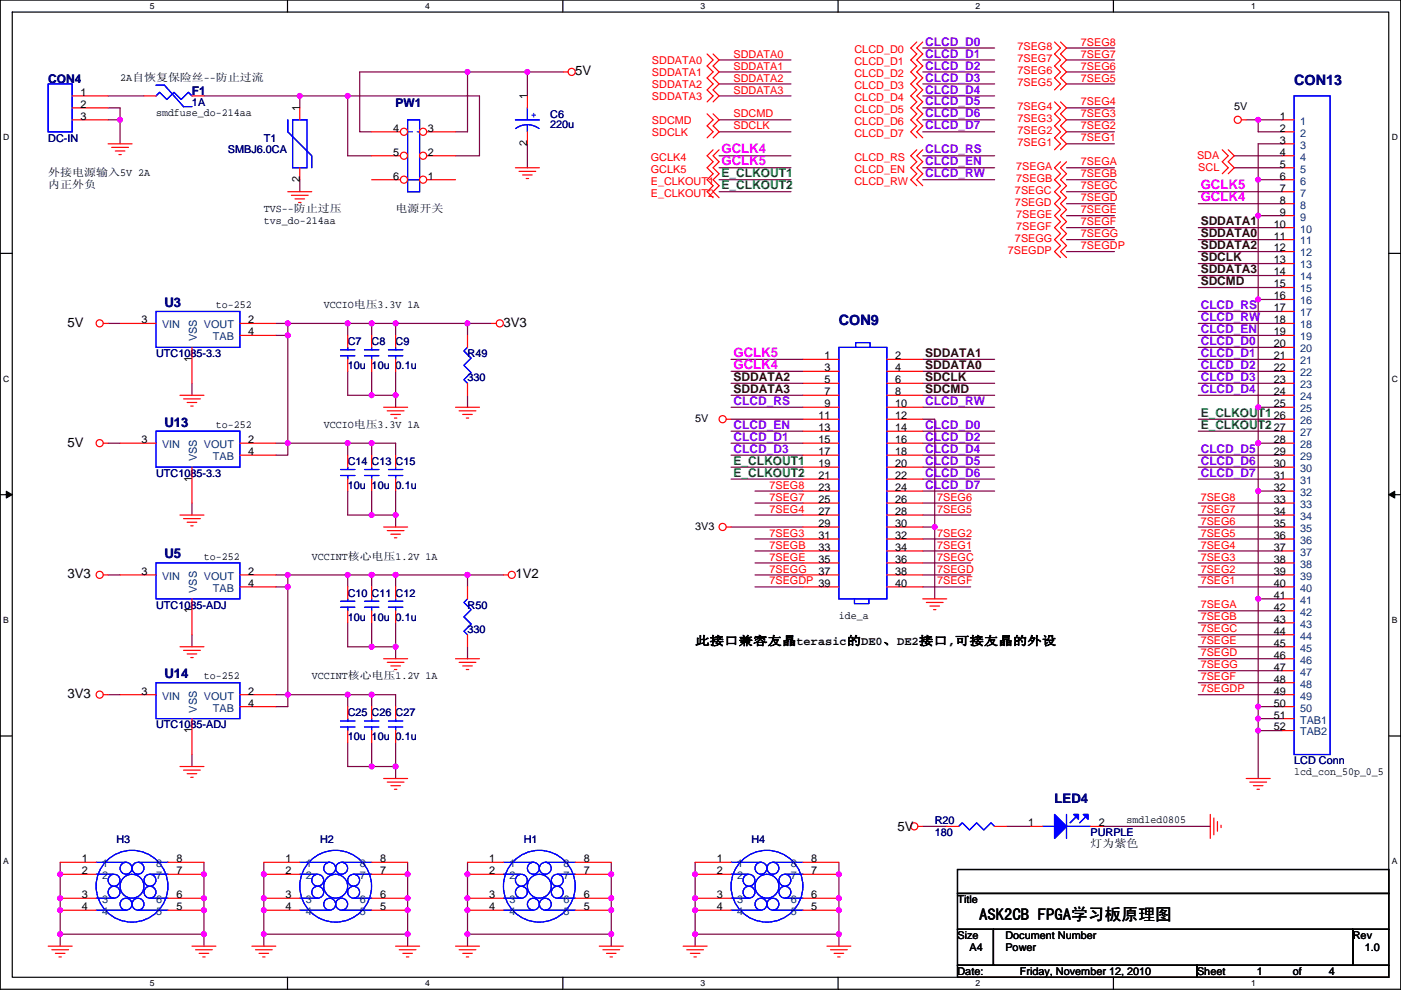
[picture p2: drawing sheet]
<svg xmlns="http://www.w3.org/2000/svg" width="297mm" height="210mm" viewBox="0 0 297 210" stroke-linecap="round" stroke-linejoin="round" font-family="sans-serif">
<path d="M.1 0h296.9v209.8h-296.9zM2.6 2.6h291.8v204.7h-291.8z" fill="none" stroke="#000" stroke-width=".25"/>
<g fill="#fff">
<path d="M31.8 .3h1v2h-1z"/>
<path d="M31.8 207.5h1v2.1h-1z"/>
</g>
<path d="M61 0v2.6M61 207.3v2.5" fill="none" stroke="#000" stroke-width=".25"/>
<g fill="#fff">
<path d="M90.1 .3h1v2h-1z"/>
<path d="M90.1 207.5h1v2.1h-1z"/>
</g>
<path d="M119.3 0v2.6M119.3 207.3v2.5" fill="none" stroke="#000" stroke-width=".25"/>
<g fill="#fff">
<path d="M148.5 .3h1v2h-1z"/>
<path d="M148.5 207.5h1v2.1h-1z"/>
</g>
<path d="M177.7 0v2.6M177.7 207.3v2.5" fill="none" stroke="#000" stroke-width=".25"/>
<g fill="#fff">
<path d="M206.9 .3h1v2h-1z"/>
<path d="M206.9 207.5h1v2.1h-1z"/>
</g>
<path d="M236.1 0v2.6M236.1 207.3v2.5" fill="none" stroke="#000" stroke-width=".25"/>
<g fill="#fff">
<path d="M265.2 .3h1v2h-1z"/>
<path d="M265.2 207.5h1v2.1h-1z"/>
<path d="M.7 28.2h1.3v2h-1.3z"/>
<path d="M295.1 28.2h1.3v2h-1.3z"/>
<path d="M.7 79.3h1.3v2.1h-1.3z"/>
<path d="M295.1 79.3h1.3v2.1h-1.3z"/>
</g>
<path d="M.1 53.7h2.5M294.4 53.7h2.6" fill="none" stroke="#000" stroke-width=".25"/>
<g fill="#fff">
<path d="M.7 130.5h1.2v2h-1.2z"/>
<path d="M295.1 130.5h1.2v2h-1.2z"/>
</g>
<path d="M.1 104.9h2.5M294.4 104.9h2.6" fill="none" stroke="#000" stroke-width=".25"/>
<path d="M1.3 104.2l1.3 .7-1.3 .7zM294.4 104.9l1.3-.7v1.4z" fill="#000" stroke="#000" stroke-width=".21"/>
<g fill="#fff">
<path d="M.7 181.7h1.2v2h-1.2z"/>
<path d="M295.1 181.7h1.2v2h-1.2z"/>
</g>
<path d="M.1 156.1h2.5M294.4 156.1h2.6M203 184.4h91.4v5.1h-91.4zM203 189.5h91.4v7.6h-91.4zM203 197.1h7.6v7.6h-7.6zM210.6 197.1h76.2v7.6h-76.2zM286.8 197.1h7.6v7.6h-7.6zM203 204.7h50.8v2.6h-50.8zM253.8 204.7h40.6v2.6h-40.6z" fill="none" stroke="#000" stroke-width=".25"/>
<g fill="none" stroke="#800040" stroke-width=".25">
<path d="M99.1 15.3h12.7v5M99.1 15.3h-22.8v12.7h2.5M99.1 15.3v12.7h-2.5M111.8 15.3h7.6M152.5 15.3h15.2M152.5 12.7h15.2M152.5 17.8h15.2M195.6 12.7h15.3M195.6 10.2h15.3M195.6 17.8h15.3M195.6 15.3h15.3M226.1 10.2h10.2"/>
<path d="M226.1 12.7h10.2M226.1 15.3h10.2M226.1 17.8h10.2M22.9 22.9h2.6v2.5M22.9 25.4h2.6M22.9 20.3h7.6M25.5 25.4v5.1M43.2 20.3h20.4M63.6 20.3h10.1M63.6 38.1v2.6M63.6 20.3v2.6M73.7 20.3h28v12.7h-5.1"/>
<path d="M73.7 20.3v12.7h5.1M111.8 30.5v5.1M152.5 20.3h15.2M152.5 28h15.2M152.5 25.4h15.2M152.5 33h15.2M152.5 35.6h15.2M152.5 38.1h15.2M195.6 25.4h15.3M195.6 33h15.3M195.6 22.9h15.3M195.6 28h15.3"/>
<path d="M195.6 35.6h15.3M195.6 20.3h15.3M195.6 38.1h15.3M226.1 30.5h10.2M226.1 22.9h10.2M226.1 25.4h10.2M226.1 28h10.2M226.1 35.6h10.2M226.1 38.1h10.2M261.7 33h10.1M261.7 35.6h10.1M264.2 25.4h2.6"/>
<path d="M266.8 25.4v2.6h5M266.8 25.4h5M266.8 38.1h5M266.8 38.1v7.6M271.8 30.5h-5v7.6M152.5 40.7h15.2M226.1 40.7h10.2M226.1 53.4h10.2M226.1 43.2h10.2M226.1 50.8h10.2M226.1 45.7h10.2M226.1 48.3h10.2"/>
<path d="M254.1 48.3h17.7M254.1 50.8h17.7M254.1 53.4h17.7M254.1 55.9h17.7M254.1 58.4h17.7M254.1 40.7h17.7M254.1 43.2h17.7M266.8 45.7h5M266.8 45.7v17.8M22.9 68.6h2.6M58.5 68.6h2.5v2.5h-2.5M61 71.1v22.9h12.7"/>
<path d="M61 68.6h12.7M73.7 68.6h5.1v2.5M73.7 78.8v5h5.1M73.7 68.6v2.5M78.8 78.8v5M78.8 68.6h5.1M83.9 68.6v2.5M83.9 68.6h15.2M83.9 78.8v5M99.1 68.6h5.1M99.1 68.6v2.5M155 76.2h15.2"/>
<path d="M155 78.8h15.2M195.6 78.8h15.3M195.6 76.2h15.3M254.1 61h17.7M254.1 68.6h17.7M254.1 71.1h17.7M254.1 73.7h17.7M254.1 76.2h17.7M254.1 78.8h17.7M254.1 66.1h17.7M266.8 63.5h5M266.8 63.5v22.9"/>
<path d="M22.9 94h2.6M40.7 81.3v2.5M58.5 94h2.5v2.5h-2.5M73.7 94h5.1v2.5M73.7 94v2.5M78.8 94h5.1v2.5M78.8 83.8h5.1M83.9 83.8v2.6M99.1 83.8v2.6M155 88.9h15.2M155 83.8h15.2M155 99.1h15.2"/>
<path d="M155 81.3h15.2M155 86.4h15.2M155 91.5h15.2M155 94h15.2M155 96.5h15.2M195.6 81.3h15.3M195.6 83.8h15.3M195.6 86.4h15.3M195.6 91.5h15.3M195.6 94h15.3M195.6 96.5h15.3M195.6 99.1h15.3"/>
<path d="M195.6 88.9h2.6v22.9M254.1 81.3h17.7M254.1 83.8h17.7M254.1 88.9h17.7M254.1 91.5h17.7M254.1 96.5h17.7M254.1 99.1h17.7M266.8 94h5M266.8 94v10.2M271.8 86.4h-5v7.6M40.7 106.7v2.5M73.7 104.2v5h5.1"/>
<path d="M78.8 104.2v5M78.8 109.2h5.1M83.9 109.2v2.6M83.9 104.2v5M155 101.6h15.2M155 111.8h15.2M160.1 114.3h10.1M160.1 116.9h10.1M160.1 119.4h10.1M160.1 104.2h10.1M160.1 106.7h10.1M160.1 109.2h10.1"/>
<path d="M195.6 116.9h10.2M195.6 114.3h10.2M195.6 119.4h10.2M195.6 106.7h10.2M195.6 109.2h10.2M195.6 101.6h15.3M195.6 104.2h15.3M195.6 111.8h2.6M198.2 111.8v15.2M254.1 101.6h17.7M254.1 114.3h17.7M254.1 116.9h17.7"/>
<path d="M254.1 119.4h17.7M254.1 106.7h17.7M254.1 109.2h17.7M254.1 111.8h17.7M271.8 104.2h-5v22.8M22.9 121.9h2.6M40.7 134.6v2.6M58.5 121.9h2.5M61 121.9h12.7M61 124.5v22.8M61 121.9v2.6h-2.5M73.7 121.9h5.1v2.6"/>
<path d="M73.7 132.1v5.1h5.1M73.7 121.9v2.6M78.8 137.2h5.1M78.8 132.1v5.1M78.8 121.9h5.1M83.9 132.1v5.1M83.9 121.9v2.6M83.9 137.2v2.5M83.9 121.9h15.2M99.1 121.9v2.6M99.1 137.2v2.5M99.1 121.9h7.6"/>
<path d="M160.1 121.9h10.1M160.1 124.5h10.1M195.6 121.9h10.2M195.6 124.5h10.2M254.1 137.2h17.7M254.1 139.7h17.7M254.1 132.1h17.7M254.1 134.6h17.7M254.1 121.9h17.7M254.1 124.5h17.7M254.1 129.6h17.7M271.8 127h-5v22.9"/>
<path d="M22.9 147.3h2.6M58.5 147.3h2.5M61 147.3h12.7M61 147.3v2.6h-2.5M73.7 147.3h5.1M73.7 157.5v5.1h5.1M73.7 147.3v2.6M78.8 147.3h5.1v2.6M78.8 157.5v5.1M78.8 147.3v2.6M83.9 157.5v5.1M254.1 142.3h17.7"/>
<path d="M254.1 144.8h17.7M254.1 147.3h17.7M271.8 152.4h-5v2.6M271.8 155h-5v10.1M271.8 149.9h-5v2.5M40.7 160v2.6M78.8 162.6h5.1M83.9 162.6v2.5M195.6 175.3h5.1M213.4 175.3h5.1M233.7 175.3h22.9M12.8 198.1h30.4"/>
<path d="M12.8 182.9v15.2M12.8 198.1v2.6M43.2 182.9v15.2M43.2 198.1v2.6M55.9 182.9v15.2M55.9 198.1v2.6M55.9 198.1h30.5M86.4 198.1v2.6M86.4 182.9v15.2M99.1 198.1h30.5M99.1 182.9v15.2M99.1 198.1v2.6"/>
<path d="M129.6 182.9v15.2M129.6 198.1v2.6M147.4 198.1h30.5M147.4 182.9v15.2M147.4 198.1v2.6M177.9 182.9v15.2M177.9 198.1v2.6"/>
</g>
<g fill="#f0f" stroke="#f0f" stroke-width=".25">
<circle cx="43.2" cy="198.1" r=".5"/>
<circle cx="12.7" cy="198.1" r=".5"/>
<circle cx="43.2" cy="193" r=".5"/>
<circle cx="43.2" cy="190.5" r=".5"/>
<circle cx="43.2" cy="185.4" r=".5"/>
<circle cx="12.7" cy="185.4" r=".5"/>
<circle cx="12.7" cy="193" r=".5"/>
<circle cx="12.7" cy="190.5" r=".5"/>
<circle cx="86.4" cy="198.1" r=".5"/>
<circle cx="55.9" cy="198.1" r=".5"/>
<circle cx="86.4" cy="193" r=".5"/>
<circle cx="86.4" cy="190.5" r=".5"/>
<circle cx="86.4" cy="185.4" r=".5"/>
<circle cx="55.9" cy="185.4" r=".5"/>
<circle cx="55.9" cy="193" r=".5"/>
<circle cx="55.9" cy="190.5" r=".5"/>
<circle cx="129.6" cy="198.1" r=".5"/>
<circle cx="99.1" cy="198.1" r=".5"/>
<circle cx="129.6" cy="193" r=".5"/>
<circle cx="129.6" cy="190.5" r=".5"/>
<circle cx="129.6" cy="185.4" r=".5"/>
<circle cx="99.1" cy="185.4" r=".5"/>
<circle cx="99.1" cy="193" r=".5"/>
<circle cx="99.1" cy="190.5" r=".5"/>
<circle cx="177.8" cy="198.1" r=".5"/>
<circle cx="147.4" cy="198.1" r=".5"/>
<circle cx="177.8" cy="193" r=".5"/>
<circle cx="177.8" cy="190.5" r=".5"/>
<circle cx="177.8" cy="185.4" r=".5"/>
<circle cx="147.4" cy="185.4" r=".5"/>
<circle cx="147.4" cy="193" r=".5"/>
<circle cx="147.4" cy="190.5" r=".5"/>
<circle cx="25.4" cy="25.4" r=".5"/>
<circle cx="63.5" cy="20.3" r=".5"/>
<circle cx="73.7" cy="20.3" r=".5"/>
<circle cx="111.8" cy="15.2" r=".5"/>
<circle cx="99.1" cy="15.2" r=".5"/>
<circle cx="198.2" cy="111.8" r=".5"/>
<circle cx="266.7" cy="154.9" r=".5"/>
<circle cx="266.7" cy="25.4" r=".5"/>
<circle cx="78.8" cy="137.2" r=".5"/>
<circle cx="99.1" cy="121.9" r=".5"/>
<circle cx="78.8" cy="121.9" r=".5"/>
<circle cx="73.7" cy="121.9" r=".5"/>
<circle cx="83.9" cy="137.2" r=".5"/>
<circle cx="61" cy="68.6" r=".5"/>
<circle cx="83.9" cy="83.8" r=".5"/>
<circle cx="99.1" cy="68.6" r=".5"/>
<circle cx="78.8" cy="83.8" r=".5"/>
<circle cx="83.9" cy="68.6" r=".5"/>
<circle cx="78.8" cy="68.6" r=".5"/>
<circle cx="73.7" cy="68.6" r=".5"/>
<circle cx="83.9" cy="162.6" r=".5"/>
<circle cx="78.8" cy="162.6" r=".5"/>
<circle cx="73.7" cy="147.3" r=".5"/>
<circle cx="61" cy="147.3" r=".5"/>
<circle cx="78.8" cy="147.3" r=".5"/>
<circle cx="83.9" cy="121.9" r=".5"/>
<circle cx="61" cy="124.5" r=".5"/>
<circle cx="61" cy="121.9" r=".5"/>
<circle cx="61" cy="94" r=".5"/>
<circle cx="83.9" cy="109.2" r=".5"/>
<circle cx="78.8" cy="109.2" r=".5"/>
<circle cx="78.8" cy="94" r=".5"/>
<circle cx="73.7" cy="94" r=".5"/>
<circle cx="61" cy="71.1" r=".5"/>
<circle cx="266.7" cy="63.5" r=".5"/>
<circle cx="266.7" cy="86.4" r=".5"/>
<circle cx="266.7" cy="104.1" r=".5"/>
<circle cx="266.7" cy="152.4" r=".5"/>
<circle cx="266.7" cy="38.1" r=".5"/>
<circle cx="266.7" cy="45.7" r=".5"/>
<circle cx="266.7" cy="94" r=".5"/>
<circle cx="266.7" cy="149.9" r=".5"/>
<circle cx="266.7" cy="127" r=".5"/>
</g>
<g fill="none" stroke="#f00" stroke-width=".25">
<path d="M119.4 15.3h1.1M149.9 11.5l1.3 1.2-1.3 1.3 1.3 1.3-1.3 1.2 1.3 1.3-1.3 1.3 1.3 1.2-1.3 1.3M151.2 11.5l1.3 1.2-1.3 1.3 1.3 1.3-1.3 1.2 1.3 1.3-1.3 1.3 1.3 1.2-1.3 1.3M194.4 8.9l-1.3 1.3 1.3 1.3-1.3 1.2 1.3 1.3-1.3 1.3 1.3 1.2-1.3 1.3 1.3 1.3-1.3 1.2 1.3 1.3-1.3 1.3 1.3 1.3-1.3 1.2 1.3 1.3-1.3 1.3 1.3 1.2M195.6 8.9l-1.2 1.3 1.2 1.3-1.2 1.2 1.2 1.3-1.2 1.3 1.2 1.2-1.2 1.3 1.2 1.3-1.2 1.2 1.2 1.3-1.2 1.3 1.2 1.3-1.2 1.2 1.2 1.3-1.2 1.3 1.2 1.2M223.6 8.9l1.3 1.3-1.3 1.3 1.3 1.2-1.3 1.3 1.3 1.3-1.3 1.2 1.3 1.3-1.3 1.3M224.9 8.9l1.2 1.3-1.2 1.3 1.2 1.2-1.2 1.3 1.2 1.3-1.2 1.2 1.2 1.3-1.2 1.3M15.3 20.3h7.6M15.3 22.9h7.6M15.3 25.4h7.6M22.9 30.5h5.1M23.7 31.3h3.5"/>
<path d="M24.4 32h2.1M25.2 32.8h.5M30.5 20.3h2.6M40.7 20.3h2.5M109.3 35.6h5.1M110 36.3h3.6M110.8 37.1h2M111.6 37.9h.5M111.8 20.3v2.6M111.8 28v2.5M149.9 24.2l1.3 1.2-1.3 1.3 1.3 1.3-1.3 1.2M151.2 24.2l1.3 1.2-1.3 1.3 1.3 1.3-1.3 1.2"/>
<path d="M151.2 31.8l-1.3 1.2 1.3 1.3-1.3 1.3 1.3 1.3-1.3 1.2 1.3 1.3-1.3 1.3 1.3 1.2M152.5 31.8l-1.3 1.2 1.3 1.3-1.3 1.3 1.3 1.3-1.3 1.2 1.3 1.3-1.3 1.3 1.3 1.2M194.4 31.8l-1.3 1.2 1.3 1.3-1.3 1.3 1.3 1.3-1.3 1.2 1.3 1.3M195.6 31.8l-1.2 1.2 1.2 1.3-1.2 1.3 1.2 1.3-1.2 1.2 1.2 1.3M223.6 21.6l1.3 1.3-1.3 1.3 1.3 1.2-1.3 1.3 1.3 1.3-1.3 1.2 1.3 1.3-1.3 1.3M224.9 34.3l-1.3 1.3 1.3 1.3-1.3 1.2 1.3 1.3-1.3 1.3 1.3 1.2-1.3 1.3 1.3 1.3-1.3 1.2 1.3 1.3-1.3 1.3 1.3 1.3-1.3 1.2 1.3 1.3-1.3 1.3 1.3 1.2M224.9 21.6l1.2 1.3-1.2 1.3 1.2 1.2-1.2 1.3 1.2 1.3-1.2 1.2 1.2 1.3-1.2 1.3M226.1 34.3l-1.2 1.3 1.2 1.3-1.2 1.2 1.2 1.3-1.2 1.3 1.2 1.2-1.2 1.3 1.2 1.3-1.2 1.2 1.2 1.3-1.2 1.3 1.2 1.3-1.2 1.2 1.2 1.3-1.2 1.3 1.2 1.2M259.1 31.8l1.3 1.2-1.3 1.3 1.3 1.3-1.3 1.3M260.4 31.8l1.3 1.2-1.3 1.3 1.3 1.3-1.3 1.3M263.2 25.4h1M271.8 25.4h2.6"/>
<path d="M271.8 28h2.6M271.8 30.5h2.6M271.8 33h2.6M271.8 35.6h2.6M271.8 38.1h2.6M61 40.7h5.1M61.8 41.4h3.5M62.5 42.2h2.1M63.3 42.9h.5M271.8 40.7h2.6M271.8 43.2h2.6M271.8 45.7h2.6"/>
<path d="M271.8 48.3h2.6M271.8 50.8h2.6M271.8 53.4h2.6M271.8 55.9h2.6M271.8 58.4h2.6M21.9 68.6h1M25.5 68.6h7.6M40.7 73.7v7.6M50.9 68.6h7.6M50.9 71.1h7.6M78.8 71.1v2.6M78.8 76.2v2.6"/>
<path d="M83.9 71.1v2.6M83.9 76.2v2.6M104.2 68.6h1M271.8 68.6h2.6M271.8 71.1h2.6M271.8 61h2.6M271.8 63.5h2.6M271.8 66.1h2.6M271.8 73.7h2.6M271.8 76.2h2.6M271.8 78.8h2.6M21.9 94h1"/>
<path d="M38.2 83.8h5M38.9 84.6h3.6M39.7 85.4h2M40.4 86.1h.6M73.7 96.5v2.6M81.3 86.4h5.1M82.1 87.1h3.6M82.9 87.9h2M83.6 88.7h.5M96.6 86.4h5.1M97.3 87.1h3.6M98.1 87.9h2"/>
<path d="M98.9 88.7h.5M154 88.9h1M271.8 81.3h2.6M271.8 83.8h2.6M271.8 86.4h2.6M271.8 88.9h2.6M271.8 91.5h2.6M271.8 94h2.6M271.8 96.5h2.6M271.8 99.1h2.6M38.2 109.2h5M38.9 110h3.6"/>
<path d="M39.7 110.8h2M40.4 111.5h.6M73.7 101.6v2.6M81.3 111.8h5.1M82.1 112.5h3.6M82.9 113.3h2M83.6 114.1h.5M154 111.8h1M271.8 101.6h2.6M271.8 104.2h2.6M271.8 106.7h2.6M271.8 109.2h2.6"/>
<path d="M271.8 111.8h2.6M271.8 114.3h2.6M271.8 116.9h2.6M271.8 119.4h2.6M21.9 121.9h1M25.5 121.9h7.6M38.2 137.2h5M38.9 137.9h3.6M39.7 138.7h2M40.4 139.5h.6M40.7 127v7.6M50.9 121.9h7.6"/>
<path d="M50.9 124.5h7.6M73.7 124.5v2.5M73.7 129.6v2.5M78.8 124.5v2.5M78.8 129.6v2.5M81.3 139.7h5.1M96.6 139.7h5.1M106.7 121.9h1.1M195.6 127h5.1M196.4 127.8h3.6M197.2 128.5h2M197.9 129.3h.5"/>
<path d="M271.8 121.9h2.6M271.8 124.5h2.6M271.8 127h2.6M271.8 129.6h2.6M271.8 132.1h2.6M271.8 134.6h2.6M271.8 137.2h2.6M271.8 139.7h2.6M21.9 147.3h1M25.5 147.3h7.6M40.7 152.4v7.6M50.9 147.3h7.6"/>
<path d="M50.9 149.9h7.6M73.7 149.9v2.5M73.7 155v2.5M78.8 149.9v2.5M78.8 155v2.5M82.1 140.5h3.6M82.9 141.2h2M83.6 142h.5M97.3 140.5h3.6M98.1 141.2h2M98.9 142h.5M271.8 147.3h2.6"/>
<path d="M271.8 149.9h2.6M271.8 142.3h2.6M271.8 144.8h2.6M271.8 152.4h2.6M271.8 155h2.6M38.2 162.6h5M38.9 163.3h3.6M39.7 164.1h2M40.4 164.9h.6M81.3 165.1h5.1M82.1 165.9h3.6M82.9 166.6h2"/>
<path d="M83.6 167.4h.5M194.6 175.3h1M256.6 172.7v5.1M257.4 173.5v3.6M258.1 174.3v2M258.9 175v.5M264.2 165.1h5.1M265 165.9h3.5M265.7 166.6h2.1M266.5 167.4h.5M99.1 182.9h7.6M99.1 185.4h7.6"/>
<path d="M99.1 190.5h7.6M99.1 193.1h7.6M122 182.9h7.6M122 185.4h7.6M122 190.5h7.6M122 193.1h7.6M10.2 200.7h5.1M11 201.4h3.5M11.7 202.2h2.1M12.5 203h.5M40.7 200.7h5.1M41.5 201.4h3.5"/>
<path d="M42.2 202.2h2.1M43 203h.5M53.4 200.7h5.1M54.2 201.4h3.5M54.9 202.2h2.1M55.7 203h.5M83.9 200.7h5.1M84.6 201.4h3.6M85.4 202.2h2M86.2 203h.5M96.6 200.7h5.1M97.3 201.4h3.6"/>
<path d="M98.1 202.2h2M98.9 203h.5M127.1 200.7h5M127.8 201.4h3.6M128.6 202.2h2M129.3 203h.6M144.8 200.7h5.1M145.6 201.4h3.6M146.4 202.2h2M147.1 203h.5M175.3 200.7h5.1M176.1 201.4h3.5"/>
<path d="M176.8 202.2h2.1M177.6 203h.5"/>
<circle cx="121.2" cy="15.2" r=".76"/>
<circle cx="262.4" cy="25.4" r=".76"/>
<circle cx="21.1" cy="68.6" r=".76"/>
<circle cx="106" cy="68.6" r=".76"/>
<circle cx="21.1" cy="94" r=".76"/>
<circle cx="153.2" cy="88.9" r=".76"/>
<circle cx="153.2" cy="111.8" r=".76"/>
<circle cx="21.1" cy="121.9" r=".76"/>
<circle cx="108.5" cy="121.9" r=".76"/>
<circle cx="21.1" cy="147.3" r=".76"/>
<circle cx="193.8" cy="175.3" r=".76"/>
</g>
<g fill="none" stroke="#00f" stroke-width=".25">
<path d="M10.2 17.8h5.1v10.2h-5.1zM33.1 18.1h1.8l4 4.5h1.8M33.1 20.3l.7-.7 1.6 1.5 1.5-1.5 1.5 1.5 1.5-1.5 .8 .7M86.4 38.1h2.6M86.4 25.4h2.6v15.3h-2.6zM109.3 25.4h5.1M109.3 27.3a4.1 4.1 0 0 1 5 0M111.8 26.4v1.6M111.8 22.9v2.5M274.4 20.3h7.6v139.7h-7.6zM33.1 66.1h17.8v7.6h-17.8zM77.3 75.5h3"/>
<path d="M77.3 74.2h3M78.8 73.7v.5M78.8 75.5v.7M82.4 75.5h3M82.4 74.2h3M83.9 73.7v.5M83.9 75.5v.7M72.2 99.6h3M73.7 99.1v.5M33.1 119.4h17.8v7.6h-17.8zM72.2 100.9h3M73.7 100.9v.7"/>
<path d="M72.2 128.8h3M72.2 127.5h3M73.7 127v.5M73.7 128.8v.8M77.3 128.8h3M77.3 127.5h3M78.8 127v.5M78.8 128.8v.8M33.1 144.8h17.8v7.6h-17.8zM72.2 154.2h3M72.2 152.9h3M73.7 152.4v.5"/>
<path d="M73.7 154.2v.8M77.3 154.2h3M77.3 152.9h3M78.8 152.4v.5M78.8 154.2v.8M106.7 182.9h6.4M106.7 193.1h6.4M106.7 190.5h3.9M106.7 185.4h3.6M115.6 182.9h6.4M115.6 193.1h6.4M118.2 185.4h3.8"/>
<path d="M118.2 190.5h3.8"/>
<circle cx="110.5" cy="189.2" r="1.26"/>
<circle cx="110.5" cy="186.7" r="1.26"/>
<circle cx="113.1" cy="184.2" r="1.26"/>
<circle cx="113.1" cy="191.8" r="1.26"/>
<circle cx="114.3" cy="188" r="7.6"/>
<circle cx="114.3" cy="188" r="2.53"/>
<circle cx="115.6" cy="184.2" r="1.26"/>
<circle cx="115.6" cy="191.8" r="1.26"/>
<circle cx="118.2" cy="189.2" r="1.26"/>
<circle cx="118.2" cy="186.7" r="1.26"/>
</g>
<path d="M86.4 28h2.6M89 28h.1" fill="none" stroke="#fff" stroke-width=".21" stroke-dasharray="1 1 1 1 1 1 1 1"/>
<path d="M86.4 28h2.6M89 28h.1" fill="none" stroke="#00f" stroke-width=".21" stroke-dasharray="1 1 1 1 1 1 1 1"/>
<circle cx="89.7" cy="27.9" r=".76" fill="#fff" stroke="#f00" stroke-width=".25"/>
<path d="M90.5 28h6.1" fill="none" stroke="#f00" stroke-width=".25"/>
<circle cx="85.6" cy="27.9" r=".76" fill="#fff" stroke="#f00" stroke-width=".25"/>
<path d="M78.8 28h6.1" fill="none" stroke="#f00" stroke-width=".25"/>
<circle cx="89.7" cy="33" r=".76" fill="#fff" stroke="#f00" stroke-width=".25"/>
<path d="M90.5 33h6.1" fill="none" stroke="#f00" stroke-width=".25"/>
<circle cx="85.6" cy="33" r=".76" fill="#fff" stroke="#f00" stroke-width=".25"/>
<path d="M78.8 33h6.1" fill="none" stroke="#f00" stroke-width=".25"/>
<circle cx="85.6" cy="38.1" r=".76" fill="#fff" stroke="#f00" stroke-width=".25"/>
<path d="M78.8 38.1h6.1" fill="none" stroke="#f00" stroke-width=".25"/>
<circle cx="89.7" cy="38.1" r=".76" fill="#fff" stroke="#f00" stroke-width=".25"/>
<g fill="none" stroke="#f00" stroke-width=".25">
<path d="M63.6 22.9v2.5M63.6 35.6v2.5M90.5 38.1h6.1M73.7 71.1v2.6M73.7 76.2v2.6M99.1 71.1v2.6M170.2 76.2h7.7M170.2 78.8h7.7M188 76.2h7.6M188 78.8h7.6M25.5 94h7.6M40.7 99.1v7.6"/>
<path d="M50.9 94h7.6M50.9 96.5h7.6M78.8 96.5v2.6M83.9 96.5v2.6M99.1 81.3v2.5M170.2 81.3h7.7M170.2 83.8h7.7M170.2 86.4h7.7M170.2 88.9h7.7M170.2 91.5h7.7M170.2 94h7.7M170.2 96.5h7.7"/>
<path d="M170.2 99.1h7.7M188 81.3h7.6M188 83.8h7.6M188 86.4h7.6M188 88.9h7.6M188 91.5h7.6M188 94h7.6M188 96.5h7.6M188 99.1h7.6M78.8 101.6v2.6M83.9 101.6v2.6M170.2 101.6h7.7"/>
<path d="M170.2 104.2h7.7M170.2 106.7h7.7M170.2 109.2h7.7M170.2 111.8h7.7M170.2 114.3h7.7M170.2 116.9h7.7M170.2 119.4h7.7M188 101.6h7.6M188 104.2h7.6M188 106.7h7.6M188 109.2h7.6M188 111.8h7.6"/>
<path d="M188 114.3h7.6M188 116.9h7.6M188 119.4h7.6M83.9 124.5v2.5M83.9 129.6v2.5M99.1 124.5v2.5M99.1 134.6v2.6M170.2 121.9h7.7M170.2 124.5h7.7M188 121.9h7.6M188 124.5h7.6M83.9 149.9v2.5"/>
<path d="M83.9 155v2.5M200.7 175.3h2.6M210.9 175.3h2.5M218.5 175.3h2.5M231.2 175.3h2.5M12.8 182.9h7.6M12.8 185.4h7.6M12.8 190.5h7.6M12.8 193.1h7.6M35.6 182.9h7.6M35.6 185.4h7.6M35.6 190.5h7.6"/>
<path d="M35.6 193.1h7.6M55.9 182.9h7.7M55.9 185.4h7.7M55.9 190.5h7.7M55.9 193.1h7.7M78.8 182.9h7.6M78.8 185.4h7.6M78.8 190.5h7.6M78.8 193.1h7.6M147.4 182.9h7.6M147.4 185.4h7.6M147.4 190.5h7.6"/>
<path d="M147.4 193.1h7.6M170.2 182.9h7.7M170.2 185.4h7.7M170.2 190.5h7.7M170.2 193.1h7.7"/>
</g>
<g fill="none" stroke="#00f" stroke-width=".25">
<path d="M61 25.4v2.6l5.1 5v2.6M62 25.4h3.1v10.2h-3.1zM72.2 75.5h3M72.2 74.2h3M73.7 73.7v.5M73.7 75.5v.7M99.1 73.7l-.7 .7 1.5 1.6-1.5 1.5 1.5 1.5-1.5 1.5 .7 .8M177.9 73.7h10.1v53.3h-10.1zM181.4 73.7v-1h3.1v1M33.1 91.5h17.8v7.6h-17.8zM77.3 99.6h3M78.8 99.1v.5"/>
<path d="M82.4 99.6h3M83.9 99.1v.5M77.3 100.9h3M78.8 100.9v.7M82.4 100.9h3M83.9 100.9v.7M82.4 128.8h3M82.4 127.5h3M83.9 127v.5M83.9 128.8v.8M99.1 127l-.7 .8 1.5 1.5-1.5 1.5 1.5 1.6-1.5 1.5 .7 .7M181.2 127v1h3v-1"/>
<path d="M82.4 154.2h3M82.4 152.9h3M83.9 152.4v.5M83.9 154.2v.8M203.3 175.3l.7-.8 1.5 1.5 1.6-1.5 1.5 1.5 1.5-1.5 .8 .8M221 175.3h2.6M226.1 172.7v5.1M226.1 175.3h5.1M228.2 173.2l-1.3 1.3M230.2 173.2l-1.3 1.3M20.4 182.9h6.3M20.4 193.1h6.3"/>
<path d="M20.4 190.5h3.8M20.4 185.4h3.5M29.3 182.9h6.3M29.3 193.1h6.3M31.8 185.4h3.8M31.8 190.5h3.8M63.6 182.9h6.3M63.6 193.1h6.3M63.6 190.5h3.8M63.6 185.4h3.5M72.5 182.9h6.3M72.5 193.1h6.3"/>
<path d="M75 185.4h3.8M75 190.5h3.8M155 182.9h6.4M155 193.1h6.4M155 190.5h3.8M155 185.4h3.6M163.9 182.9h6.3M163.9 193.1h6.3M166.4 185.4h3.8M166.4 190.5h3.8"/>
<circle cx="24.2" cy="186.7" r="1.26"/>
<circle cx="24.2" cy="189.2" r="1.26"/>
<circle cx="26.7" cy="191.8" r="1.26"/>
<circle cx="26.7" cy="184.2" r="1.26"/>
<circle cx="28" cy="188" r="7.6"/>
<circle cx="28" cy="188" r="2.53"/>
<circle cx="29.3" cy="191.8" r="1.26"/>
<circle cx="29.3" cy="184.2" r="1.26"/>
<circle cx="31.8" cy="189.2" r="1.26"/>
<circle cx="31.8" cy="186.7" r="1.26"/>
<circle cx="67.4" cy="186.7" r="1.26"/>
<circle cx="67.4" cy="189.2" r="1.26"/>
<circle cx="69.9" cy="184.2" r="1.26"/>
<circle cx="69.9" cy="191.8" r="1.26"/>
<circle cx="71.2" cy="188" r="7.6"/>
<circle cx="71.2" cy="188" r="2.53"/>
<circle cx="72.4" cy="184.2" r="1.26"/>
<circle cx="72.4" cy="191.8" r="1.26"/>
<circle cx="75" cy="189.2" r="1.26"/>
<circle cx="75" cy="186.7" r="1.26"/>
<circle cx="158.8" cy="186.7" r="1.26"/>
<circle cx="158.8" cy="189.2" r="1.26"/>
<circle cx="161.3" cy="184.2" r="1.26"/>
<circle cx="161.3" cy="191.8" r="1.26"/>
<circle cx="162.6" cy="188" r="7.6"/>
<circle cx="162.6" cy="188" r="2.53"/>
<circle cx="163.9" cy="184.2" r="1.26"/>
<circle cx="163.9" cy="191.8" r="1.26"/>
<circle cx="166.4" cy="186.7" r="1.26"/>
<circle cx="166.4" cy="189.2" r="1.26"/>
</g>
<g fill="#00f" stroke="#00f" stroke-width=".25">
<path d="M223.6 172.7l2.5 2.6-2.5 2.5z" fill-rule="evenodd"/>
<path d="M227.6 172.7h1.1v1.1z" fill-rule="evenodd"/>
<path d="M229.7 172.7h1v1.1z" fill-rule="evenodd"/>
<path d="M223.6 172.7l2.5 2.6-2.5 2.5z" fill-rule="evenodd"/>
<path d="M227.6 172.7h1.1v1.1z" fill-rule="evenodd"/>
<path d="M229.7 172.7h1v1.1z" fill-rule="evenodd"/>
</g>
<g fill="#f0f" stroke="#f0f" stroke-width=".25">
<circle cx="43.2" cy="198.1" r=".5"/>
<circle cx="12.7" cy="198.1" r=".5"/>
<circle cx="43.2" cy="193" r=".5"/>
<circle cx="43.2" cy="190.5" r=".5"/>
<circle cx="43.2" cy="185.4" r=".5"/>
<circle cx="12.7" cy="185.4" r=".5"/>
<circle cx="12.7" cy="193" r=".5"/>
<circle cx="12.7" cy="190.5" r=".5"/>
<circle cx="86.4" cy="198.1" r=".5"/>
<circle cx="55.9" cy="198.1" r=".5"/>
<circle cx="86.4" cy="193" r=".5"/>
<circle cx="86.4" cy="190.5" r=".5"/>
<circle cx="86.4" cy="185.4" r=".5"/>
<circle cx="55.9" cy="185.4" r=".5"/>
<circle cx="55.9" cy="193" r=".5"/>
<circle cx="55.9" cy="190.5" r=".5"/>
<circle cx="129.6" cy="198.1" r=".5"/>
<circle cx="99.1" cy="198.1" r=".5"/>
<circle cx="129.6" cy="193" r=".5"/>
<circle cx="129.6" cy="190.5" r=".5"/>
<circle cx="129.6" cy="185.4" r=".5"/>
<circle cx="99.1" cy="185.4" r=".5"/>
<circle cx="99.1" cy="193" r=".5"/>
<circle cx="99.1" cy="190.5" r=".5"/>
<circle cx="177.8" cy="198.1" r=".5"/>
<circle cx="147.4" cy="198.1" r=".5"/>
<circle cx="177.8" cy="193" r=".5"/>
<circle cx="177.8" cy="190.5" r=".5"/>
<circle cx="177.8" cy="185.4" r=".5"/>
<circle cx="147.4" cy="185.4" r=".5"/>
<circle cx="147.4" cy="193" r=".5"/>
<circle cx="147.4" cy="190.5" r=".5"/>
<circle cx="25.4" cy="25.4" r=".5"/>
<circle cx="63.5" cy="20.3" r=".5"/>
<circle cx="73.7" cy="20.3" r=".5"/>
<circle cx="111.8" cy="15.2" r=".5"/>
<circle cx="99.1" cy="15.2" r=".5"/>
<circle cx="198.2" cy="111.8" r=".5"/>
<circle cx="266.7" cy="154.9" r=".5"/>
<circle cx="266.7" cy="25.4" r=".5"/>
<circle cx="78.8" cy="137.2" r=".5"/>
<circle cx="99.1" cy="121.9" r=".5"/>
<circle cx="78.8" cy="121.9" r=".5"/>
<circle cx="73.7" cy="121.9" r=".5"/>
<circle cx="83.9" cy="137.2" r=".5"/>
<circle cx="61" cy="68.6" r=".5"/>
<circle cx="83.9" cy="83.8" r=".5"/>
<circle cx="99.1" cy="68.6" r=".5"/>
<circle cx="78.8" cy="83.8" r=".5"/>
<circle cx="83.9" cy="68.6" r=".5"/>
<circle cx="78.8" cy="68.6" r=".5"/>
<circle cx="73.7" cy="68.6" r=".5"/>
<circle cx="83.9" cy="162.6" r=".5"/>
<circle cx="78.8" cy="162.6" r=".5"/>
<circle cx="73.7" cy="147.3" r=".5"/>
<circle cx="61" cy="147.3" r=".5"/>
<circle cx="78.8" cy="147.3" r=".5"/>
<circle cx="83.9" cy="121.9" r=".5"/>
<circle cx="61" cy="124.5" r=".5"/>
<circle cx="61" cy="121.9" r=".5"/>
<circle cx="61" cy="94" r=".5"/>
<circle cx="83.9" cy="109.2" r=".5"/>
<circle cx="78.8" cy="109.2" r=".5"/>
<circle cx="78.8" cy="94" r=".5"/>
<circle cx="73.7" cy="94" r=".5"/>
<circle cx="61" cy="71.1" r=".5"/>
<circle cx="266.7" cy="63.5" r=".5"/>
<circle cx="266.7" cy="86.4" r=".5"/>
<circle cx="266.7" cy="104.1" r=".5"/>
<circle cx="266.7" cy="152.4" r=".5"/>
<circle cx="266.7" cy="38.1" r=".5"/>
<circle cx="266.7" cy="45.7" r=".5"/>
<circle cx="266.7" cy="94" r=".5"/>
<circle cx="266.7" cy="149.9" r=".5"/>
<circle cx="266.7" cy="127" r=".5"/>
</g>
<text font-size="3.6" x="207.6" y="195.1">ASK2CB FPGA学习板原理图</text>
<g font-size="3" fill="#000080">
<text x="274.4" y="18.1">CON13</text>
<text x="177.9" y="68.9">CON9</text>
</g>
<g font-size="2.8">
<text x="122" y="16">5V</text>
<text x="14.3" y="69.3">5V</text>
<text x="106.7" y="69.3">3V3</text>
<text x="14.3" y="94.7">5V</text>
<text x="14.3" y="122.7">3V3</text>
<text x="109.3" y="122.7">1V2</text>
<text x="14.3" y="148.1">3V3</text>
<text x="190.3" y="176.3">5V</text>
</g>
<g font-size="2.8" fill="#f0f">
<text x="153" y="32.5">GCLK4</text>
<text x="153" y="35.1">GCLK5</text>
<text x="254.6" y="40.2">GCLK5</text>
<text x="254.6" y="42.7">GCLK4</text>
<text x="155.5" y="75.7">GCLK5</text>
<text x="155.5" y="78.3">GCLK4</text>
</g>
<g font-size="2.8" fill="#000080">
<text x="34.9" y="65.1">U3</text>
<text x="34.9" y="90.5">U13</text>
<text x="34.9" y="118.4">U5</text>
<text x="34.9" y="143.8">U14</text>
<text x="223.6" y="170.2">LED4</text>
</g>
<g font-size="2.5" fill="#8000ff">
<text x="196.1" y="9.7">CLCD_D0</text>
<text x="196.1" y="12.2">CLCD_D1</text>
<text x="196.1" y="17.3">CLCD_D3</text>
<text x="196.1" y="14.8">CLCD_D2</text>
<text x="196.1" y="22.4">CLCD_D5</text>
<text x="196.1" y="19.8">CLCD_D4</text>
<text x="196.1" y="24.9">CLCD_D6</text>
<text x="196.1" y="27.5">CLCD_D7</text>
<text x="196.1" y="32.5">CLCD_RS</text>
<text x="196.1" y="35.1">CLCD_EN</text>
<text x="196.1" y="37.6">CLCD_RW</text>
<text x="254.6" y="65.6">CLCD_RS</text>
<text x="254.6" y="68.1">CLCD_RW</text>
<text x="254.6" y="70.6">CLCD_EN</text>
<text x="254.6" y="73.2">CLCD_D0</text>
<text x="254.6" y="75.7">CLCD_D1</text>
<text x="254.6" y="78.3">CLCD_D2</text>
<text x="254.6" y="80.8">CLCD_D3</text>
<text x="254.6" y="83.3">CLCD_D4</text>
<text x="155.5" y="85.9">CLCD_RS</text>
<text x="196.1" y="85.9">CLCD_RW</text>
<text x="155.5" y="91">CLCD_EN</text>
<text x="155.5" y="93.5">CLCD_D1</text>
<text x="196.1" y="91">CLCD_D0</text>
<text x="196.1" y="93.5">CLCD_D2</text>
<text x="155.5" y="96">CLCD_D3</text>
<text x="196.1" y="96">CLCD_D4</text>
<text x="196.1" y="98.6">CLCD_D5</text>
<text x="196.1" y="101.1">CLCD_D6</text>
<text x="254.6" y="101.1">CLCD_D7</text>
<text x="254.6" y="96">CLCD_D5</text>
<text x="254.6" y="98.6">CLCD_D6</text>
<text x="196.1" y="103.7">CLCD_D7</text>
</g>
<g font-size="2.5" fill="#000080">
<text x="10.2" y="17.6">CON4</text>
<text x="40.7" y="20.2">F1</text>
<text x="83.9" y="22.7">PW1</text>
</g>
<g font-size="2.5" fill="#008000">
<text x="153" y="37.6">E_CLKOUT1</text>
<text x="153" y="40.2">E_CLKOUT2</text>
<text x="254.6" y="88.4">E_CLKOUT1</text>
<text x="254.6" y="91">E_CLKOUT2</text>
<text x="155.5" y="98.6">E_CLKOUT1</text>
<text x="155.5" y="101.1">E_CLKOUT2</text>
</g>
<g font-size="2.5" fill="#400000">
<text x="254.6" y="47.8">SDDATA1</text>
<text x="254.6" y="50.3">SDDATA0</text>
<text x="254.6" y="52.9">SDDATA2</text>
<text x="254.6" y="55.4">SDCLK</text>
<text x="254.6" y="57.9">SDDATA3</text>
<text x="254.6" y="60.5">SDCMD</text>
<text x="196.1" y="75.7">SDDATA1</text>
<text x="155.5" y="80.8">SDDATA2</text>
<text x="155.5" y="83.3">SDDATA3</text>
<text x="196.1" y="80.8">SDCLK</text>
<text x="196.1" y="83.3">SDCMD</text>
<text x="196.1" y="78.3">SDDATA0</text>
</g>
<text font-size="2.5" x="147.4" y="136.8">此接口兼容友晶terasic的DE0、DE2接口,可接友晶的外设</text>
<g font-size="2.3" fill="#f00">
<text x="181.2" y="11.2">CLCD_D0</text>
<text x="215.7" y="10.7">7SEG8</text>
<text x="229.2" y="9.7">7SEG8</text>
<text x="138.2" y="16">SDDATA1</text>
<text x="138.2" y="13.5">SDDATA0</text>
<text x="155.5" y="14.8">SDDATA1</text>
<text x="155.5" y="12.2">SDDATA0</text>
<text x="155.5" y="17.3">SDDATA2</text>
<text x="181.2" y="13.8">CLCD_D1</text>
<text x="181.2" y="16.3">CLCD_D2</text>
<text x="215.7" y="13.3">7SEG7</text>
<text x="215.7" y="15.8">7SEG6</text>
<text x="229.2" y="12.2">7SEG7</text>
<text x="229.2" y="14.8">7SEG6</text>
<text x="229.2" y="17.3">7SEG5</text>
<text x="138.2" y="21.1">SDDATA3</text>
<text x="138.2" y="18.6">SDDATA2</text>
<text x="155.5" y="19.8">SDDATA3</text>
<text x="181.2" y="18.8">CLCD_D3</text>
<text x="181.2" y="21.4">CLCD_D4</text>
<text x="181.2" y="23.9">CLCD_D5</text>
<text x="215.7" y="23.4">7SEG4</text>
<text x="215.7" y="18.3">7SEG5</text>
<text x="229.2" y="22.4">7SEG4</text>
<text x="138.2" y="26.2">SDCMD</text>
<text x="138.2" y="28.7">SDCLK</text>
<text x="155.5" y="27.5">SDCLK</text>
<text x="155.5" y="24.9">SDCMD</text>
<text x="181.2" y="26.5">CLCD_D6</text>
<text x="181.2" y="29">CLCD_D7</text>
<text x="215.7" y="26">7SEG3</text>
<text x="215.7" y="28.5">7SEG2</text>
<text x="229.2" y="30">7SEG1</text>
<text x="229.2" y="24.9">7SEG3</text>
<text x="229.2" y="27.5">7SEG2</text>
<text x="138" y="34.1">GCLK4</text>
<text x="181.2" y="34.1">CLCD_RS</text>
<text x="215.7" y="31">7SEG1</text>
<text x="229.2" y="35.1">7SEGA</text>
<text x="253.8" y="33.8">SDA</text>
<text x="138" y="36.6">GCLK5</text>
<text x="138" y="39.2">E_CLKOUT1</text>
<text x="138" y="41.7">E_CLKOUT2</text>
<text x="181.2" y="36.6">CLCD_EN</text>
<text x="181.2" y="39.2">CLCD_RW</text>
<text x="215.2" y="41.2">7SEGC</text>
<text x="215.5" y="36.1">7SEGA</text>
<text x="215.5" y="38.7">7SEGB</text>
<text x="229.2" y="37.6">7SEGB</text>
<text x="229.2" y="40.2">7SEGC</text>
<text x="254.1" y="36.4">SCL</text>
<text x="215.2" y="43.7">7SEGD</text>
<text x="215.5" y="46.3">7SEGE</text>
<text x="229.2" y="42.7">7SEGD</text>
<text x="229.2" y="45.2">7SEGE</text>
<text x="229.2" y="47.8">7SEGF</text>
<text x="213.7" y="53.9">7SEGDP</text>
<text x="215.2" y="51.4">7SEGG</text>
<text x="215.5" y="48.8">7SEGF</text>
<text x="229.2" y="52.9">7SEGDP</text>
<text x="229.2" y="50.3">7SEGG</text>
<text x="163.1" y="103.7">7SEG8</text>
<text x="163.1" y="106.2">7SEG7</text>
<text x="198.7" y="106.2">7SEG6</text>
<text x="254.6" y="106.2">7SEG8</text>
<text x="163.1" y="113.8">7SEG3</text>
<text x="163.1" y="108.7">7SEG4</text>
<text x="198.7" y="113.8">7SEG2</text>
<text x="198.7" y="108.7">7SEG5</text>
<text x="254.6" y="113.8">7SEG5</text>
<text x="254.6" y="108.7">7SEG7</text>
<text x="254.6" y="111.3">7SEG6</text>
<text x="163.1" y="116.4">7SEGB</text>
<text x="163.1" y="118.9">7SEGE</text>
<text x="198.7" y="116.4">7SEG1</text>
<text x="198.7" y="118.9">7SEGC</text>
<text x="254.6" y="116.4">7SEG4</text>
<text x="254.6" y="118.9">7SEG3</text>
<text x="163.1" y="121.4">7SEGG</text>
<text x="163.1" y="124">7SEGDP 39</text>
<text x="198.7" y="121.4">7SEGD</text>
<text x="198.7" y="124">7SEGF</text>
<text x="254.6" y="121.4">7SEG2</text>
<text x="254.6" y="124">7SEG1</text>
<text x="254.6" y="131.6">7SEGB</text>
<text x="254.6" y="129.1">7SEGA</text>
<text x="254.6" y="136.7">7SEGE</text>
<text x="254.6" y="134.1">7SEGC</text>
<text x="254.6" y="139.2">7SEGD</text>
<text x="254.6" y="141.8">7SEGG</text>
<text x="254.6" y="144.3">7SEGF</text>
<text x="254.6" y="146.8">7SEGDP</text>
</g>
<g font-size="2.3">
<text x="25.5" y="17.1">2A自恢复保险丝--防止过流</text>
<text x="17.1" y="20.3">1</text>
<text x="17.1" y="22.9">2</text>
<text x="63.5" y="23.6" transform="rotate(-90 63.5 23.6)">1</text>
<text x="111.8" y="21.1" transform="rotate(-90 111.8 21.1)">1</text>
<text x="261.7" y="23.4">5V</text>
<text x="17.1" y="25.4">3</text>
<text x="33.1" y="24.7">smdfuse_do-214aa</text>
<text x="83.4" y="27.9">4</text>
<text x="90.7" y="27.9">3</text>
<text x="271.3" y="25.4">1</text>
<text x="271.3" y="27.9">2</text>
<text x="83.4" y="33">5</text>
<text x="90.7" y="33">2</text>
<text x="111.8" y="31" transform="rotate(-90 111.8 31)">2</text>
<text x="271.3" y="30.5">3</text>
<text x="271.3" y="33">4</text>
<text x="271.3" y="35.6">5</text>
<text x="10.2" y="37.4">外接电源输入5V 2A</text>
<text x="10.2" y="39.9">内正外负</text>
<text x="63.5" y="38.7" transform="rotate(-90 63.5 38.7)">2</text>
<text x="83.4" y="38.1">6</text>
<text x="90.7" y="38.1">1</text>
<text x="271.3" y="38.1">6</text>
<text x="271.3" y="40.6">7</text>
<text x="55.9" y="47.6">tvs_do-214aa</text>
<text x="55.9" y="45">TVS--防止过压</text>
<text x="83.9" y="45">电源开关</text>
<text x="271.3" y="43.2">8</text>
<text x="271.3" y="45.7">9</text>
<text x="270.1" y="48.3">10</text>
<text x="270.1" y="50.8">11</text>
<text x="270.1" y="53.3">12</text>
<text x="270.1" y="55.9">13</text>
<text x="270.1" y="58.4">14</text>
<text x="45.8" y="65.3">to-252</text>
<text x="68.6" y="65.3">VCCIO电压3.3V 1A</text>
<text x="270.1" y="61">15</text>
<text x="270.1" y="63.5">16</text>
<text x="30" y="68.6">3</text>
<text x="52.6" y="68.6">2</text>
<text x="52.6" y="71.1">4</text>
<text x="270.1" y="66">17</text>
<text x="270.1" y="68.6">18</text>
<text x="270.1" y="71.1">19</text>
<text x="40.7" y="76.8" transform="rotate(-90 40.7 76.8)">1</text>
<text x="174.8" y="76.2">1</text>
<text x="189.8" y="76.2">2</text>
<text x="270.1" y="73.7">20</text>
<text x="270.1" y="76.2">21</text>
<text x="174.8" y="78.7">3</text>
<text x="174.8" y="81.3">5</text>
<text x="174.8" y="83.8">7</text>
<text x="189.8" y="78.7">4</text>
<text x="189.8" y="81.3">6</text>
<text x="189.8" y="83.8">8</text>
<text x="270.1" y="78.7">22</text>
<text x="270.1" y="81.3">23</text>
<text x="270.1" y="83.8">24</text>
<text x="147.4" y="89.5">5V</text>
<text x="173.5" y="88.9">11</text>
<text x="174.8" y="86.4">9</text>
<text x="189.8" y="86.4">10</text>
<text x="189.8" y="88.9">12</text>
<text x="270.1" y="86.4">25</text>
<text x="270.1" y="88.9">26</text>
<text x="30" y="94">3</text>
<text x="45.8" y="90.7">to-252</text>
<text x="52.6" y="94">2</text>
<text x="68.6" y="90.7">VCCIO电压3.3V 1A</text>
<text x="173.5" y="91.4">13</text>
<text x="173.5" y="94">15</text>
<text x="189.8" y="91.4">14</text>
<text x="189.8" y="94">16</text>
<text x="270.1" y="91.4">27</text>
<text x="270.1" y="94">28</text>
<text x="52.6" y="96.5">4</text>
<text x="173.5" y="96.5">17</text>
<text x="173.5" y="99.1">19</text>
<text x="173.5" y="101.6">21</text>
<text x="189.8" y="96.5">18</text>
<text x="189.8" y="99.1">20</text>
<text x="189.8" y="101.6">22</text>
<text x="270.1" y="96.5">29</text>
<text x="270.1" y="99.1">30</text>
<text x="270.1" y="101.6">31</text>
<text x="40.7" y="102.2" transform="rotate(-90 40.7 102.2)">1</text>
<text x="173.5" y="104.1">23</text>
<text x="173.5" y="106.7">25</text>
<text x="189.8" y="104.1">24</text>
<text x="189.8" y="106.7">26</text>
<text x="270.1" y="104.1">32</text>
<text x="270.1" y="106.7">33</text>
<text x="147.4" y="112.3">3V3</text>
<text x="173.5" y="109.2">27</text>
<text x="173.5" y="111.8">29</text>
<text x="189.8" y="109.2">28</text>
<text x="189.8" y="111.8">30</text>
<text x="270.1" y="109.2">34</text>
<text x="270.1" y="111.8">35</text>
<text x="43.2" y="118.7">to-252</text>
<text x="66.1" y="118.7">VCCINT核心电压1.2V 1A</text>
<text x="173.5" y="114.3">31</text>
<text x="173.5" y="116.8">33</text>
<text x="173.5" y="119.4">35</text>
<text x="189.8" y="114.3">32</text>
<text x="189.8" y="116.8">34</text>
<text x="189.8" y="119.4">36</text>
<text x="270.1" y="114.3">36</text>
<text x="270.1" y="116.8">37</text>
<text x="270.1" y="119.4">38</text>
<text x="30" y="121.9">3</text>
<text x="52.6" y="121.9">2</text>
<text x="52.6" y="124.5">4</text>
<text x="173.5" y="121.9">37</text>
<text x="189.8" y="121.9">38</text>
<text x="189.8" y="124.5">40</text>
<text x="270.1" y="121.9">39</text>
<text x="270.1" y="124.5">40</text>
<text x="40.7" y="130.1" transform="rotate(-90 40.7 130.1)">1</text>
<text x="177.9" y="131.4">ide_a</text>
<text x="270.1" y="127">41</text>
<text x="270.1" y="129.5">42</text>
<text x="270.1" y="132.1">43</text>
<text x="270.1" y="134.6">44</text>
<text x="270.1" y="137.2">45</text>
<text x="270.1" y="139.7">46</text>
<text x="270.1" y="142.2">47</text>
<text x="30" y="147.3">3</text>
<text x="43.2" y="144.1">to-252</text>
<text x="52.6" y="147.3">2</text>
<text x="52.6" y="149.9">4</text>
<text x="66.1" y="144.1">VCCINT核心电压1.2V 1A</text>
<text x="270.1" y="144.8">48</text>
<text x="270.1" y="147.3">49</text>
<text x="270.1" y="149.9">50</text>
<text x="40.7" y="155.5" transform="rotate(-90 40.7 155.5)">1</text>
<text x="270.1" y="152.4">51</text>
<text x="270.1" y="154.9">52</text>
<text x="274.4" y="164.4">lcd_con_50p_0_5</text>
<text x="218" y="175.3">1</text>
<text x="231.2" y="179.6">灯为紫色</text>
<text x="233" y="175.3">2</text>
<text x="238.8" y="174.6">smdled0805</text>
<text x="17.3" y="182.9">1</text>
<text x="17.3" y="185.4">2</text>
<text x="37.4" y="185.4">7</text>
<text x="37.4" y="182.9">8</text>
<text x="60.5" y="182.9">1</text>
<text x="60.5" y="185.4">2</text>
<text x="80.6" y="185.4">7</text>
<text x="80.6" y="182.9">8</text>
<text x="103.7" y="182.9">1</text>
<text x="103.7" y="185.4">2</text>
<text x="123.8" y="185.4">7</text>
<text x="123.8" y="182.9">8</text>
<text x="152" y="182.9">1</text>
<text x="152" y="185.4">2</text>
<text x="172" y="185.4">7</text>
<text x="172" y="182.9">8</text>
<text x="17.3" y="190.5">3</text>
<text x="37.4" y="190.5">6</text>
<text x="60.5" y="190.5">3</text>
<text x="80.6" y="190.5">6</text>
<text x="103.7" y="190.5">3</text>
<text x="123.8" y="190.5">6</text>
<text x="152" y="190.5">3</text>
<text x="172" y="190.5">6</text>
<text x="203" y="191.6">Title</text>
<text x="17.3" y="193">4</text>
<text x="37.4" y="193">5</text>
<text x="60.5" y="193">4</text>
<text x="80.6" y="193">5</text>
<text x="103.7" y="193">4</text>
<text x="123.8" y="193">5</text>
<text x="152" y="193">4</text>
<text x="172" y="193">5</text>
<text x="203" y="199.2">Size</text>
<text x="205.5" y="201.7">A4</text>
<text x="213.2" y="199.2">Document Number</text>
<text x="213.2" y="201.7">Power</text>
<text x="286.8" y="199.2">Rev</text>
<text x="289.4" y="201.7">1.0</text>
<text x="203" y="206.8">Date:</text>
<text x="216.2" y="206.8">Friday, November 12, 2010</text>
<text x="253.8" y="206.8">Sheet</text>
<text x="266.5" y="206.8">1</text>
<text x="274.1" y="206.8">of</text>
<text x="281.7" y="206.8">4</text>
</g>
<g font-size="2.3" fill="#000080">
<text x="40.7" y="22.4">1A</text>
<text x="116.6" y="24.9">C6</text>
<text x="116.6" y="27.2">220u</text>
<text x="10.2" y="30">DC-IN</text>
<text x="48.3" y="32.6">SMBJ6.0CA</text>
<text x="55.9" y="30">T1</text>
<text x="33.1" y="75.7">UTC1085-3.3</text>
<text x="73.7" y="73.2">C7</text>
<text x="78.8" y="73.2">C8</text>
<text x="83.9" y="73.2">C9</text>
<text x="99.1" y="75.7">R49</text>
<text x="73.7" y="78.3">10u 10u 0.1u</text>
<text x="99.1" y="80.8">330</text>
<text x="33.1" y="101.1">UTC1085-3.3</text>
<text x="73.7" y="98.6">C14 C13 C15</text>
<text x="73.7" y="103.7">10u 10u 0.1u</text>
<text x="33.1" y="129.1">UTC1085-ADJ</text>
<text x="73.7" y="126.5">C10 C11 C12</text>
<text x="73.7" y="131.6">10u 10u 0.1u</text>
<text x="99.1" y="129.1">R50</text>
<text x="99.1" y="134.2">330</text>
<text x="33.1" y="154.5">UTC1085-ADJ</text>
<text x="73.7" y="151.9">C25 C26 C27</text>
<text x="73.7" y="157">10u 10u 0.1u</text>
<text x="274.4" y="162.1">LCD Conn</text>
<text x="24.7" y="178.9">H3</text>
<text x="67.9" y="178.9">H2</text>
<text x="111.1" y="178.9">H1</text>
<text x="159.3" y="178.9">H4</text>
<text x="198.2" y="174.8">R20</text>
<text x="198.2" y="177.3">180</text>
<text x="231.2" y="177.3">PURPLE</text>
</g>
<text font-size="2.3" fill="#00f" x="112.6" y="25">+</text>
<g font-size="2.3" fill="#004080">
<text x="275.7" y="26.5">1</text>
<text x="275.7" y="29">2</text>
<text x="275.7" y="31.5">3</text>
<text x="275.7" y="34.1">4</text>
<text x="275.7" y="36.6">5</text>
<text x="275.7" y="39.2">6</text>
<text x="275.7" y="41.7">7</text>
<text x="275.7" y="44.2">8</text>
<text x="275.7" y="46.8">9</text>
<text x="275.7" y="49.3">10</text>
<text x="275.7" y="51.9">11</text>
<text x="275.7" y="54.4">12</text>
<text x="275.7" y="56.9">13</text>
<text x="275.7" y="59.5">14</text>
<text x="275.7" y="62">15</text>
<text x="275.7" y="64.6">16</text>
<text x="34.4" y="69.6">VIN</text>
<text x="43.2" y="69.6">VOUT</text>
<text x="275.7" y="67.1">17</text>
<text x="275.7" y="69.6">18</text>
<text x="41.8" y="72.4" transform="rotate(-90 41.8 72.4)">VSS</text>
<text x="45.1" y="72.2">TAB</text>
<text x="275.7" y="72.2">19</text>
<text x="275.7" y="74.7">20</text>
<text x="275.7" y="77.3">21</text>
<text x="275.7" y="79.8">22</text>
<text x="275.7" y="82.3">23</text>
<text x="275.7" y="84.9">24</text>
<text x="275.7" y="87.4">25</text>
<text x="275.7" y="90">26</text>
<text x="34.4" y="95">VIN</text>
<text x="43.2" y="95">VOUT</text>
<text x="275.7" y="92.5">27</text>
<text x="275.7" y="95">28</text>
<text x="41.8" y="97.8" transform="rotate(-90 41.8 97.8)">VSS</text>
<text x="45.1" y="97.6">TAB</text>
<text x="275.7" y="97.6">29</text>
<text x="275.7" y="100.1">30</text>
<text x="275.7" y="102.7">31</text>
<text x="275.7" y="105.2">32</text>
<text x="275.7" y="107.7">33</text>
<text x="275.7" y="110.3">34</text>
<text x="275.7" y="112.8">35</text>
<text x="275.7" y="115.4">36</text>
<text x="275.7" y="117.9">37</text>
<text x="34.4" y="123">VIN</text>
<text x="41.8" y="125.8" transform="rotate(-90 41.8 125.8)">VSS</text>
<text x="43.2" y="123">VOUT</text>
<text x="45.1" y="125.5">TAB</text>
<text x="275.7" y="120.4">38</text>
<text x="275.7" y="123">39</text>
<text x="275.7" y="125.5">40</text>
<text x="275.7" y="128.1">41</text>
<text x="275.7" y="130.6">42</text>
<text x="275.7" y="133.1">43</text>
<text x="275.7" y="135.7">44</text>
<text x="275.7" y="138.2">45</text>
<text x="275.7" y="140.8">46</text>
<text x="275.7" y="143.3">47</text>
<text x="34.4" y="148.4">VIN</text>
<text x="43.2" y="148.4">VOUT</text>
<text x="275.7" y="145.8">48</text>
<text x="275.7" y="148.4">49</text>
<text x="41.8" y="151.2" transform="rotate(-90 41.8 151.2)">VSS</text>
<text x="45.1" y="150.9">TAB</text>
<text x="275.7" y="150.9">50</text>
<text x="275.7" y="153.5">TAB1</text>
<text x="275.7" y="156">TAB2</text>
<text x="21.7" y="183.9">1</text>
<text x="33.1" y="183.9">8</text>
<text x="64.8" y="183.9">1</text>
<text x="76.3" y="183.9">8</text>
<text x="108" y="183.9">1</text>
<text x="119.4" y="183.9">8</text>
<text x="156.3" y="183.9">1</text>
<text x="167.7" y="183.9">8</text>
<text x="21.7" y="186.5">2</text>
<text x="21.7" y="191.6">3</text>
<text x="33.1" y="191.6">6</text>
<text x="33.1" y="186.5">7</text>
<text x="64.8" y="186.5">2</text>
<text x="64.8" y="191.6">3</text>
<text x="76.3" y="191.6">6</text>
<text x="76.3" y="186.5">7</text>
<text x="108" y="186.5">2</text>
<text x="108" y="191.6">3</text>
<text x="119.4" y="191.6">6</text>
<text x="119.4" y="186.5">7</text>
<text x="156.3" y="186.5">2</text>
<text x="156.3" y="191.6">3</text>
<text x="167.7" y="191.6">6</text>
<text x="167.7" y="186.5">7</text>
<text x="21.7" y="194.1">4</text>
<text x="33.1" y="194.1">5</text>
<text x="64.8" y="194.1">4</text>
<text x="76.3" y="194.1">5</text>
<text x="108" y="194.1">4</text>
<text x="119.4" y="194.1">5</text>
<text x="156.3" y="194.1">4</text>
<text x="167.7" y="194.1">5</text>
</g>
<g font-size="1.8">
<text x="31.8" y="1.9">5</text>
<text x="90.1" y="1.9">4</text>
<text x="148.5" y="1.9">3</text>
<text x="206.9" y="1.9">2</text>
<text x="265.2" y="1.9">1</text>
<text x=".7" y="29.8">D</text>
<text x="295.1" y="29.8">D</text>
<text x=".7" y="81">C</text>
<text x="295.1" y="81">C</text>
<text x=".7" y="132.1">B</text>
<text x="295.1" y="132.1">B</text>
<text x=".7" y="183.3">A</text>
<text x="295.1" y="183.3">A</text>
<text x="31.8" y="209.2">5</text>
<text x="90.1" y="209.2">4</text>
<text x="148.5" y="209.2">3</text>
<text x="206.9" y="209.2">2</text>
<text x="265.2" y="209.2">1</text>
</g>
</svg>
